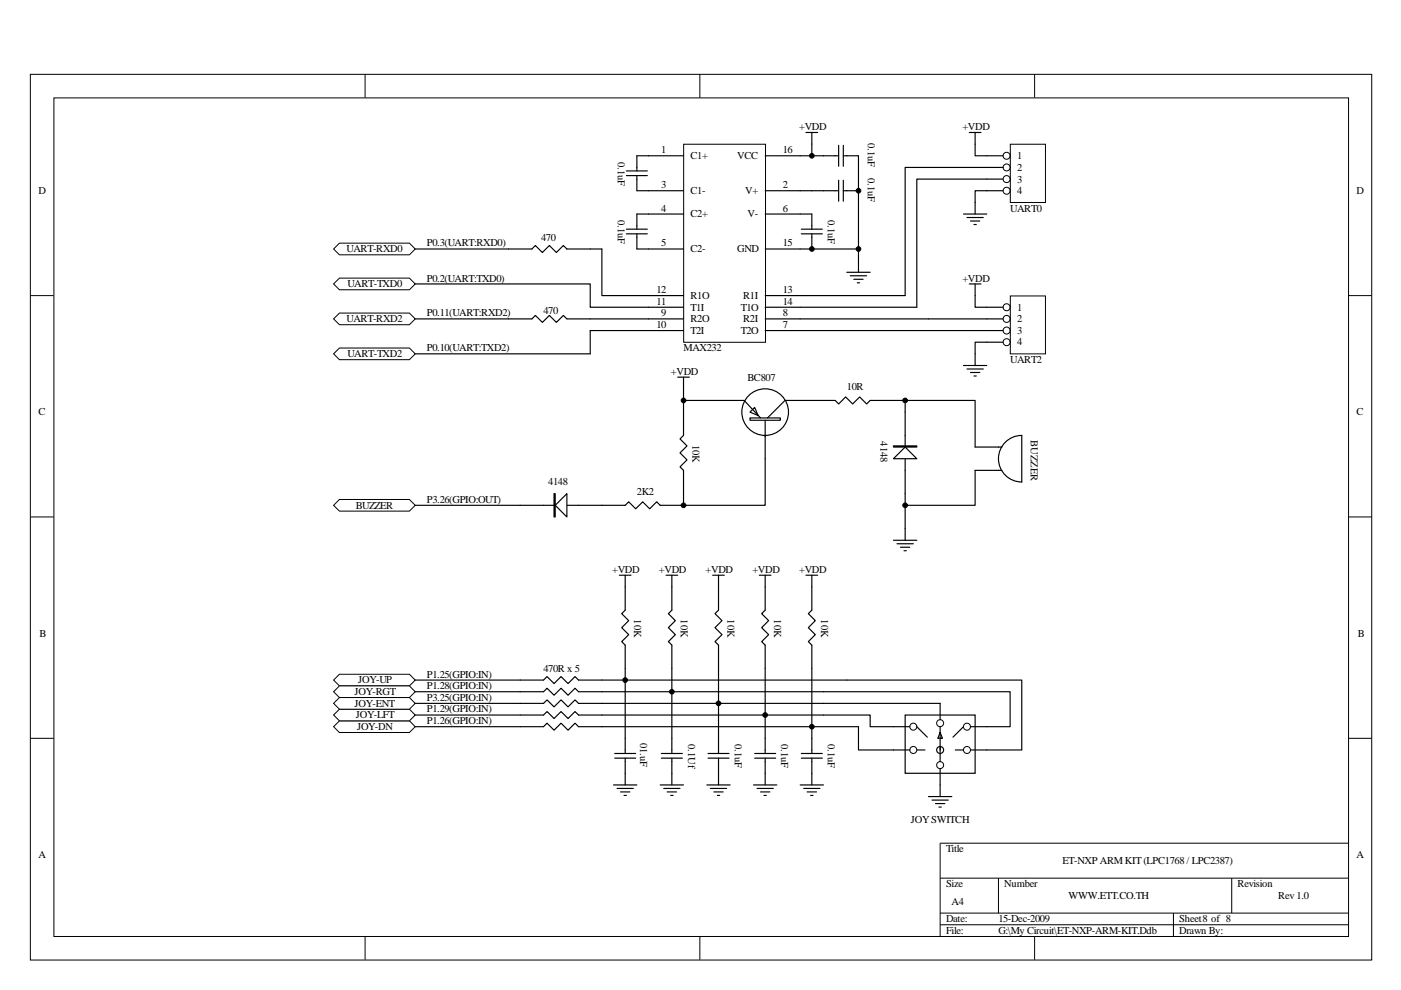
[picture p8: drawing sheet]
<svg xmlns="http://www.w3.org/2000/svg" width="297mm" height="210mm" viewBox="0 0 297 210" stroke-linecap="round" stroke-linejoin="round" font-family="sans-serif">
<g fill="none" stroke="#000" stroke-width=".21">
<path d="M6.4 15.8h284.4v187.8h-284.4zM77.4 15.7v5M148.4 15.7v5M219.4 15.7v5M11.4 20.8h274.5v177.8h-274.5zM6.4 62.7h5M285.9 62.7h4.9M6.4 109.6h5M285.9 109.6h4.9M6.4 156.5h5M285.9 156.5h4.9M285.9 178.8h-86.6v19.7"/>
<path d="M77.4 198.5v5M148.4 198.5v5M199.3 186.2h86.6M199.3 193.6h86.6M199.3 196.1h86.6M211.7 186.2v7.4M219.4 198.5v5M248.8 193.6v4.9M261.1 186.2v7.4"/>
</g>
<g fill="none" stroke="#000" stroke-width=".25">
<path d="M132.8 37.2h4.4M132.8 36.2h4.4M135 33v3.2M135 37.2v3.2M170.9 28.1h2.5M172.1 28.1v4.9h-2.4M174.6 33h3.2M177.8 30.8v4.5M177.8 38.2v4.5M178.8 30.8v4.5M178.8 38.2v4.5M178.8 33h3.2v24.7"/>
<path d="M132.8 49.6h4.4M132.8 48.6h4.4M135 45.4v3.2M135 49.6v3.2M169.7 40.4h2.4M169.7 45.4h2.4v3.2M169.9 49.6h4.4M169.9 48.6h4.4M172.1 49.6v3.2M174.6 40.4h3.2M178.8 40.4h3.2M179.5 57.7h5"/>
<path d="M180.3 58.5h3.4M181 59.2h2M181.8 60h.5"/>
</g>
<path d="M145 30.7h17.3v41.9h-17.3z" fill="#fff"/>
<path d="M144.9 30.6h17.4v42h-17.4z" fill="none" stroke="#000" stroke-width=".21"/>
<g fill="none" stroke="#000" stroke-width=".25">
<path d="M135 33h9.9M162.2 33h7.5M172.1 33h2.5M135 40.4h9.9M135 45.4h9.9M135 52.8h9.9M162.2 40.4h7.5M162.2 45.4h7.5M162.2 52.8h19.8M172.1 40.4h2.5M137.5 62.7h7.4M137.5 65.1h7.4"/>
<path d="M137.5 67.6h7.4M137.5 70.1h7.4M162.2 62.7h7.5M162.2 65.1h7.5M162.2 67.6h7.5M162.2 70.1h7.5"/>
</g>
<path d="M214.3 30.7h7.4v12.2h-7.4z" fill="#fff"/>
<g fill="none" stroke="#000" stroke-width=".21">
<path d="M214.2 30.6h7.5v12.3h-7.5z"/>
<circle cx="213.4" cy="35.5" r=".74"/>
<circle cx="213.4" cy="33" r=".74"/>
<circle cx="213.4" cy="38" r=".74"/>
<circle cx="213.4" cy="40.4" r=".74"/>
</g>
<path d="M209.2 33h3.5M209.2 35.5h3.5M209.2 38h3.5M209.2 40.4h3.5" fill="none" stroke="#000" stroke-width=".25"/>
<path d="M214.3 62.8h7.4v12.2h-7.4z" fill="#fff"/>
<g fill="none" stroke="#000" stroke-width=".21">
<path d="M214.2 62.8h7.5v12.2h-7.5z"/>
<circle cx="213.4" cy="70.1" r=".74"/>
<circle cx="213.4" cy="67.6" r=".74"/>
<circle cx="213.4" cy="65.1" r=".74"/>
<circle cx="213.4" cy="72.6" r=".74"/>
</g>
<g fill="none" stroke="#000" stroke-width=".25">
<path d="M205.5 28.1h2.5M206.7 28.1v4.9h2.5M88 52.8h19.8M204.3 45.4h4.9M205 46.1h3.5M205.8 46.9h1.9M206.5 47.6h.5M209.2 40.4h-2.5v5M169.7 65.1h24.7M169.7 67.6h27.1M169.7 70.1h29.6M169.7 62.7h22.2"/>
<path d="M204.3 77.5h4.9M205 78.2h3.5M205.5 60.2h2.5M205.8 79h1.9M206.5 79.7h.5M206.7 60.2v4.9h6M209.2 67.6h3.5M209.2 70.1h3.5M212.7 72.6h-6v4.9"/>
</g>
<g fill="#fff" stroke="#000" stroke-width=".21">
<path d="M70.7 52.8l1.3-1.2h14.8l1.2 1.2-1.2 1.2h-14.8z" fill-rule="evenodd"/>
<path d="M70.7 60.2l1.3-1.2h14.8l1.2 1.2-1.2 1.2h-14.8z" fill-rule="evenodd"/>
<path d="M72 66.4h14.8l1.2 1.2-1.2 1.2h-14.8l-1.3-1.2z" fill-rule="evenodd"/>
<path d="M70.7 75l1.3-1.2h14.8l1.2 1.2-1.2 1.3h-14.8z" fill-rule="evenodd"/>
</g>
<path d="M110.3 107.1h17.3" fill="none" stroke="#000" stroke-width=".25"/>
<g fill="#fff" stroke="#000" stroke-width=".25">
<path d="M117.7 107.1l2.5-2.4v4.9z"/>
<path d="M117.5 104.7h.2v4.9h-.2z" fill-rule="evenodd"/>
</g>
<g fill="none" stroke="#000" stroke-width=".25">
<path d="M152.3 84.9h5M162.2 92.3v5M167.2 84.9h4.9M127.6 107.1h5l.7-.7 1.5 1.5 1.5-1.5 1.4 1.5 1.5-1.5 .8 .7h4.9"/>
<circle cx="162.2" cy="87.4" r="4.9"/>
</g>
<g fill="#fff" stroke="#000" stroke-width=".25">
<path d="M159 87.4l1-1 .7 1.7z"/>
<path d="M159 88.6h6.4v.5h-6.4z" fill-rule="evenodd"/>
</g>
<path d="M143.7 80h2.5M144.9 80v4.9M152.3 84.9h-7.4v7.4l-.7 .8 1.5 1.4-1.5 1.5 1.5 1.5-1.5 1.5 .7 .7v7.4h17.3v-9.8M157.3 84.9h.5l3.4 3.7M162.2 89.1v3.5M167.2 84.9h-.8l-3.7 3.7M172.1 84.9h5l.7 .7 1.5-1.4 1.5 1.4 1.5-1.4 1.4 1.4 .8-.7h4.9M191.9 87.4v17.3M206.7 94.8h5.7M206.7 99.7h5.7M212.9 94.1a4.9 4.9 0 0 1 3.7-1.8v9.9a4.9 4.9 0 0 1-4.4-2.9 4.9 4.9 0 0 1 .7-5.2z" fill="none" stroke="#000" stroke-width=".25"/>
<g fill="#fff" stroke="#000" stroke-width=".25">
<path d="M189.4 97.3l2.5-2.5 2.5 2.5z"/>
<path d="M189.4 94.5h5v.3h-5z" fill-rule="evenodd"/>
</g>
<path d="M191.9 87.4v-2.5h14.8v9.9M206.7 99.7v7.4h-14.8v-2.4M189.4 114.5h5M190.2 115.3h3.4M190.9 116h2M191.7 116.8h.5M191.9 107.1v7.4" fill="none" stroke="#000" stroke-width=".25"/>
<path d="M72 105.9h14.8l1.2 1.2-1.2 1.3h-14.8l-1.3-1.3z" fill-rule="evenodd" fill="#fff" stroke="#000" stroke-width=".21"/>
<path d="M107.8 52.8h5l.7-.7 1.5 1.4 1.5-1.4 1.5 1.4 1.4-1.4 .8 .7h7.4M88 67.6h24.8l.7-.7 1.5 1.5 1.5-1.5 1.5 1.5 1.4-1.5 .8 .7h17.3M88 75h37.1M189.4 84.9h2.5M88 107.1h22.3" fill="none" stroke="#000" stroke-width=".25"/>
<g fill="#fff" stroke="#000" stroke-width=".21">
<path d="M70.7 144.2l1.3-1.2h14.8l1.2 1.2-1.2 1.2h-14.8z" fill-rule="evenodd"/>
<path d="M72 152.8h14.8l1.2 1.3-1.2 1.2h-14.8l-1.3-1.2z" fill-rule="evenodd"/>
<path d="M70.7 151.6l1.3-1.2h14.8l1.2 1.2-1.2 1.2h-14.8z" fill-rule="evenodd"/>
<path d="M70.7 146.7l1.3-1.3h14.8l1.2 1.3-1.2 1.2h-14.8z" fill-rule="evenodd"/>
<path d="M72 147.9h14.8l1.2 1.2-1.2 1.3h-14.8l-1.3-1.3z" fill-rule="evenodd"/>
</g>
<g fill="none" stroke="#000" stroke-width=".25">
<path d="M209.2 35.5h-17.3v27.2M209.2 38h-14.8v27.1M127.6 52.8v9.9h9.9M88 60.2h37.1v4.9h12.4M137.5 70.1h-12.4v4.9M196.8 67.6h12.4M199.3 70.1h9.9M131.3 122h2.5M132.6 122v7.4l-.8 .7 1.5 1.5-1.5 1.5 1.5 1.5-1.5 1.4 .8 .8v7.4h-9.9l-.8-.7-1.5 1.4-1.4-1.4-1.5 1.4-1.5-1.4-.8 .7h-27.2M141.2 122h2.5M142.4 122v7.4l-.7 .7 1.5 1.5-1.5 1.5 1.5 1.5-1.5 1.4 .7 .8v9.9h-19.7l-.8-.8-1.5 1.5-1.4-1.5-1.5 1.5-1.5-1.5-.8 .8h-27.2M151.1 122h2.5"/>
<path d="M152.3 122v7.4l-.7 .7 1.5 1.5-1.5 1.5 1.5 1.5-1.5 1.4 .7 .8v12.3h-29.6l-.8-.7-1.5 1.5-1.4-1.5-1.5 1.5-1.5-1.5-.8 .7h-27.2M161 122h2.5M162.2 122v7.4l-.7 .7 1.5 1.5-1.5 1.5 1.5 1.5-1.5 1.4 .7 .8v14.8h-39.5l-.8-.7-1.5 1.4-1.4-1.4-1.5 1.4-1.5-1.4-.8 .7h-27.2M170.9 122h2.5M172.1 122v7.4l-.7 .7 1.5 1.5-1.5 1.5 1.5 1.5-1.5 1.4 .7 .8v17.3h9.9v4.9h10.9M88 154.1h27.2l.8-.8 1.5 1.5 1.5-1.5 1.4 1.5 1.5-1.5 .8 .8h49.4v5.7M130.3 159.8h4.5M140.2 159.8h4.5M150.1 159.8h4.5M160 159.8h4.5M169.9 159.8h4.4M191.9 151.6h14.8v12.4h-14.8z"/>
<path d="M192.9 154.1h-8.4v-2.5h-22.3v8.2M194.4 159h1.7M194.4 154.1l2.2 2.2M199.3 155.3l.5 1.2h-1zM199.3 152.6v-3.5h-47v10.7M199.3 154.1v7.4M202.5 159h1.8M204.3 154.1l-2.3 2.2M205.8 154.1h8.4v-7.4h-71.8v13.1M205.8 159h10.8v-14.8h-84v15.6M130.1 166.4h4.9M130.3 160.7h4.5"/>
<path d="M130.8 167.2h3.5M131.6 167.9h1.9M132.3 168.6h.5M132.6 160.7v5.7M140 166.4h4.9M140.2 160.7h4.5M140.7 167.2h3.5M141.5 167.9h1.9M142.2 168.6h.5M142.4 160.7v5.7M149.9 166.4h4.9M150.1 160.7h4.5"/>
<path d="M150.6 167.2h3.5M151.3 167.9h2M152.1 168.6h.5M152.3 160.7v5.7M159.8 166.4h4.9M160 160.7h4.5M160.5 167.2h3.5M161.2 167.9h2M162 168.6h.5M162.2 160.7v5.7M169.7 166.4h4.9M169.9 160.7h4.4"/>
<path d="M170.4 167.2h3.5M171.1 167.9h2M171.9 168.6h.5M172.1 160.7v5.7M196.8 168.9h5M197.6 169.6h3.5M198.3 170.4h2M199.1 171.1h.5M199.3 163v5.9"/>
<circle cx="199.3" cy="159" r=".74"/>
</g>
<g fill="none" stroke="#000" stroke-width=".21">
<circle cx="193.6" cy="154.1" r=".74"/>
<circle cx="193.6" cy="159" r=".74"/>
<circle cx="199.3" cy="153.3" r=".74"/>
<circle cx="205" cy="154.1" r=".74"/>
<circle cx="205" cy="159" r=".74"/>
<circle cx="199.3" cy="162.2" r=".74"/>
</g>
<g fill="#000" stroke="#000" stroke-width=".21">
<circle cx="172.1" cy="33" r=".49"/>
<circle cx="172.1" cy="52.8" r=".49"/>
<circle cx="182" cy="52.8" r=".49"/>
<circle cx="182" cy="40.4" r=".49"/>
<circle cx="144.9" cy="84.9" r=".49"/>
<circle cx="191.9" cy="84.9" r=".49"/>
<circle cx="144.9" cy="107.1" r=".49"/>
<circle cx="191.9" cy="107.1" r=".49"/>
<circle cx="132.6" cy="144.2" r=".49"/>
<circle cx="142.4" cy="146.7" r=".49"/>
<circle cx="152.3" cy="149.1" r=".49"/>
<circle cx="162.2" cy="151.6" r=".49"/>
<circle cx="172.1" cy="154.1" r=".49"/>
</g>
<g font-size="2.2">
<text x="169.4" y="27.5">+VDD</text>
<text x="204" y="27.5">+VDD</text>
<text x="131" y="34.3" transform="rotate(90 131 34.3)">0.1uF</text>
<text x="140.2" y="32.5">1</text>
<text x="146.4" y="33.7">C1+</text>
<text x="156.3" y="33.7">VCC</text>
<text x="165.9" y="32.5">16</text>
<text x="184" y="30.3" transform="rotate(90 184 30.3)">0.1uF</text>
<text x="215.6" y="33.7">1</text>
<text x="8.1" y="41.2">D</text>
<text x="140.2" y="39.9">3</text>
<text x="146.4" y="41.2">C1-</text>
<text x="158" y="41.2">V+</text>
<text x="165.9" y="39.9">2</text>
<text x="184" y="37.7" transform="rotate(90 184 37.7)">0.1uF</text>
<text x="215.6" y="36.3">2</text>
<text x="215.6" y="38.7">3</text>
<text x="215.6" y="41.2">4</text>
<text x="287.6" y="41.2">D</text>
<text x="131" y="46.6" transform="rotate(90 131 46.6)">0.1uF</text>
<text x="140.2" y="44.9">4</text>
<text x="146.4" y="46.1">C2+</text>
<text x="158.5" y="46.1">V-</text>
<text x="165.9" y="44.9">6</text>
<text x="175.5" y="46.6" transform="rotate(90 175.5 46.6)">0.1uF</text>
<text x="214.2" y="44.9">UART0</text>
<text x="73.5" y="53.5">UART-RXD0</text>
<text x="90.5" y="52.3">P0.3(UART:RXD0)</text>
<text x="114.7" y="51.1">470</text>
<text x="140.2" y="52.3">5</text>
<text x="146.4" y="53.5">C2-</text>
<text x="156.3" y="53.5">GND</text>
<text x="165.9" y="52.3">15</text>
<text x="90.5" y="59.7">P0.2(UART:TXD0)</text>
<text x="204" y="59.7">+VDD</text>
<text x="73.7" y="60.9">UART-TXD0</text>
<text x="139.2" y="62.2">12</text>
<text x="139.2" y="64.6">11</text>
<text x="146.4" y="63.4">R1O</text>
<text x="146.4" y="65.9">T1I</text>
<text x="157.1" y="65.9">T1O</text>
<text x="157.6" y="63.4">R1I</text>
<text x="165.9" y="62.2">13</text>
<text x="165.9" y="64.6">14</text>
<text x="215.6" y="65.9">1</text>
<text x="73.5" y="68.3">UART-RXD2</text>
<text x="90.5" y="67.1">P0.11(UART:RXD2)</text>
<text x="115.2" y="66.6">470</text>
<text x="139.2" y="69.5">10</text>
<text x="140.2" y="67.1">9</text>
<text x="146.4" y="68.3">R2O</text>
<text x="146.4" y="70.8">T2I</text>
<text x="157.1" y="70.8">T2O</text>
<text x="157.6" y="68.3">R2I</text>
<text x="165.9" y="67.1">8</text>
<text x="165.9" y="69.5">7</text>
<text x="215.6" y="68.3">2</text>
<text x="215.6" y="70.8">3</text>
<text x="73.7" y="75.7">UART-TXD2</text>
<text x="90.5" y="74.5">P0.10(UART:TXD2)</text>
<text x="144.9" y="74.5">MAX232</text>
<text x="214.2" y="77">UART2</text>
<text x="215.6" y="73.3">4</text>
<text x="142.2" y="79.4">+VDD</text>
<text x="158.5" y="80.7">BC807</text>
<text x="179.6" y="82.6">10R</text>
<text x="8.1" y="88.1">C</text>
<text x="287.6" y="88.1">C</text>
<text x="146.8" y="94.3" transform="rotate(90 146.8 94.3)">10K</text>
<text x="186.7" y="93.6" transform="rotate(90 186.7 93.6)">4148</text>
<text x="218.5" y="93.3" transform="rotate(90 218.5 93.3)">BUZZER</text>
<text x="75.4" y="107.9">BUZZER</text>
<text x="90.5" y="106.6">P3.26(GPIO:OUT)</text>
<text x="116.2" y="102.9">4148</text>
<text x="135" y="104.9">2K2</text>
<text x="129.8" y="121.4">+VDD</text>
<text x="139.7" y="121.4">+VDD</text>
<text x="149.6" y="121.4">+VDD</text>
<text x="159.5" y="121.4">+VDD</text>
<text x="169.4" y="121.4">+VDD</text>
<text x="134.5" y="131.3" transform="rotate(90 134.5 131.3)">10K</text>
<text x="144.4" y="131.3" transform="rotate(90 144.4 131.3)">10K</text>
<text x="154.3" y="131.3" transform="rotate(90 154.3 131.3)">10K</text>
<text x="164.2" y="131.3" transform="rotate(90 164.2 131.3)">10K</text>
<text x="174.1" y="131.3" transform="rotate(90 174.1 131.3)">10K</text>
<text x="8.4" y="135.1">B</text>
<text x="287.9" y="135.1">B</text>
<text x="90.5" y="143.7">P1.25(GPIO:IN)</text>
<text x="115.2" y="142.4">470R x 5</text>
<text x="75.2" y="147.4">JOY-RGT</text>
<text x="75.2" y="149.9">JOY-ENT</text>
<text x="75.9" y="144.9">JOY-UP</text>
<text x="90.5" y="146.1">P1.28(GPIO:IN)</text>
<text x="90.5" y="148.6">P3.25(GPIO:IN)</text>
<text x="75.4" y="152.3">JOY-LFT</text>
<text x="75.7" y="154.8">JOY-DN</text>
<text x="90.5" y="153.5">P1.26(GPIO:IN)</text>
<text x="90.5" y="151.1">P1.29(GPIO:IN)</text>
<text x="135.7" y="157.5" transform="rotate(90 135.7 157.5)">01.uF</text>
<text x="145.9" y="157.7" transform="rotate(90 145.9 157.7)">0.1Uf</text>
<text x="155.8" y="157.7" transform="rotate(90 155.8 157.7)">0.1uF</text>
<text x="165.6" y="157.7" transform="rotate(90 165.6 157.7)">0.1uF</text>
<text x="175.5" y="157.7" transform="rotate(90 175.5 157.7)">0.1uF</text>
<text x="193.1" y="174.5">JOY SWITCH</text>
<text x="8.1" y="182">A</text>
<text x="200.6" y="180.7">Title</text>
<text x="225.3" y="183.2">ET-NXP ARM KIT (LPC1768 / LPC2387)</text>
<text x="287.6" y="182">A</text>
<text x="200.6" y="188.1">Size</text>
<text x="201.8" y="191.9">A4</text>
<text x="212.9" y="188.1">Number</text>
<text x="226.6" y="190.6">WWW.ETT.CO.TH</text>
<text x="262.4" y="188.1">Revision</text>
<text x="271" y="190.6">Rev 1.0</text>
<text x="200.6" y="195.5">Date:</text>
<text x="211.7" y="195.5">15-Dec-2009</text>
<text x="250" y="195.5">Sheet8 of 8</text>
<text x="200.6" y="198">File:</text>
<text x="211.7" y="198">G:\My Circuit\ET-NXP-ARM-KIT.Ddb</text>
<text x="250" y="198">Drawn By:</text>
</g>
</svg>
